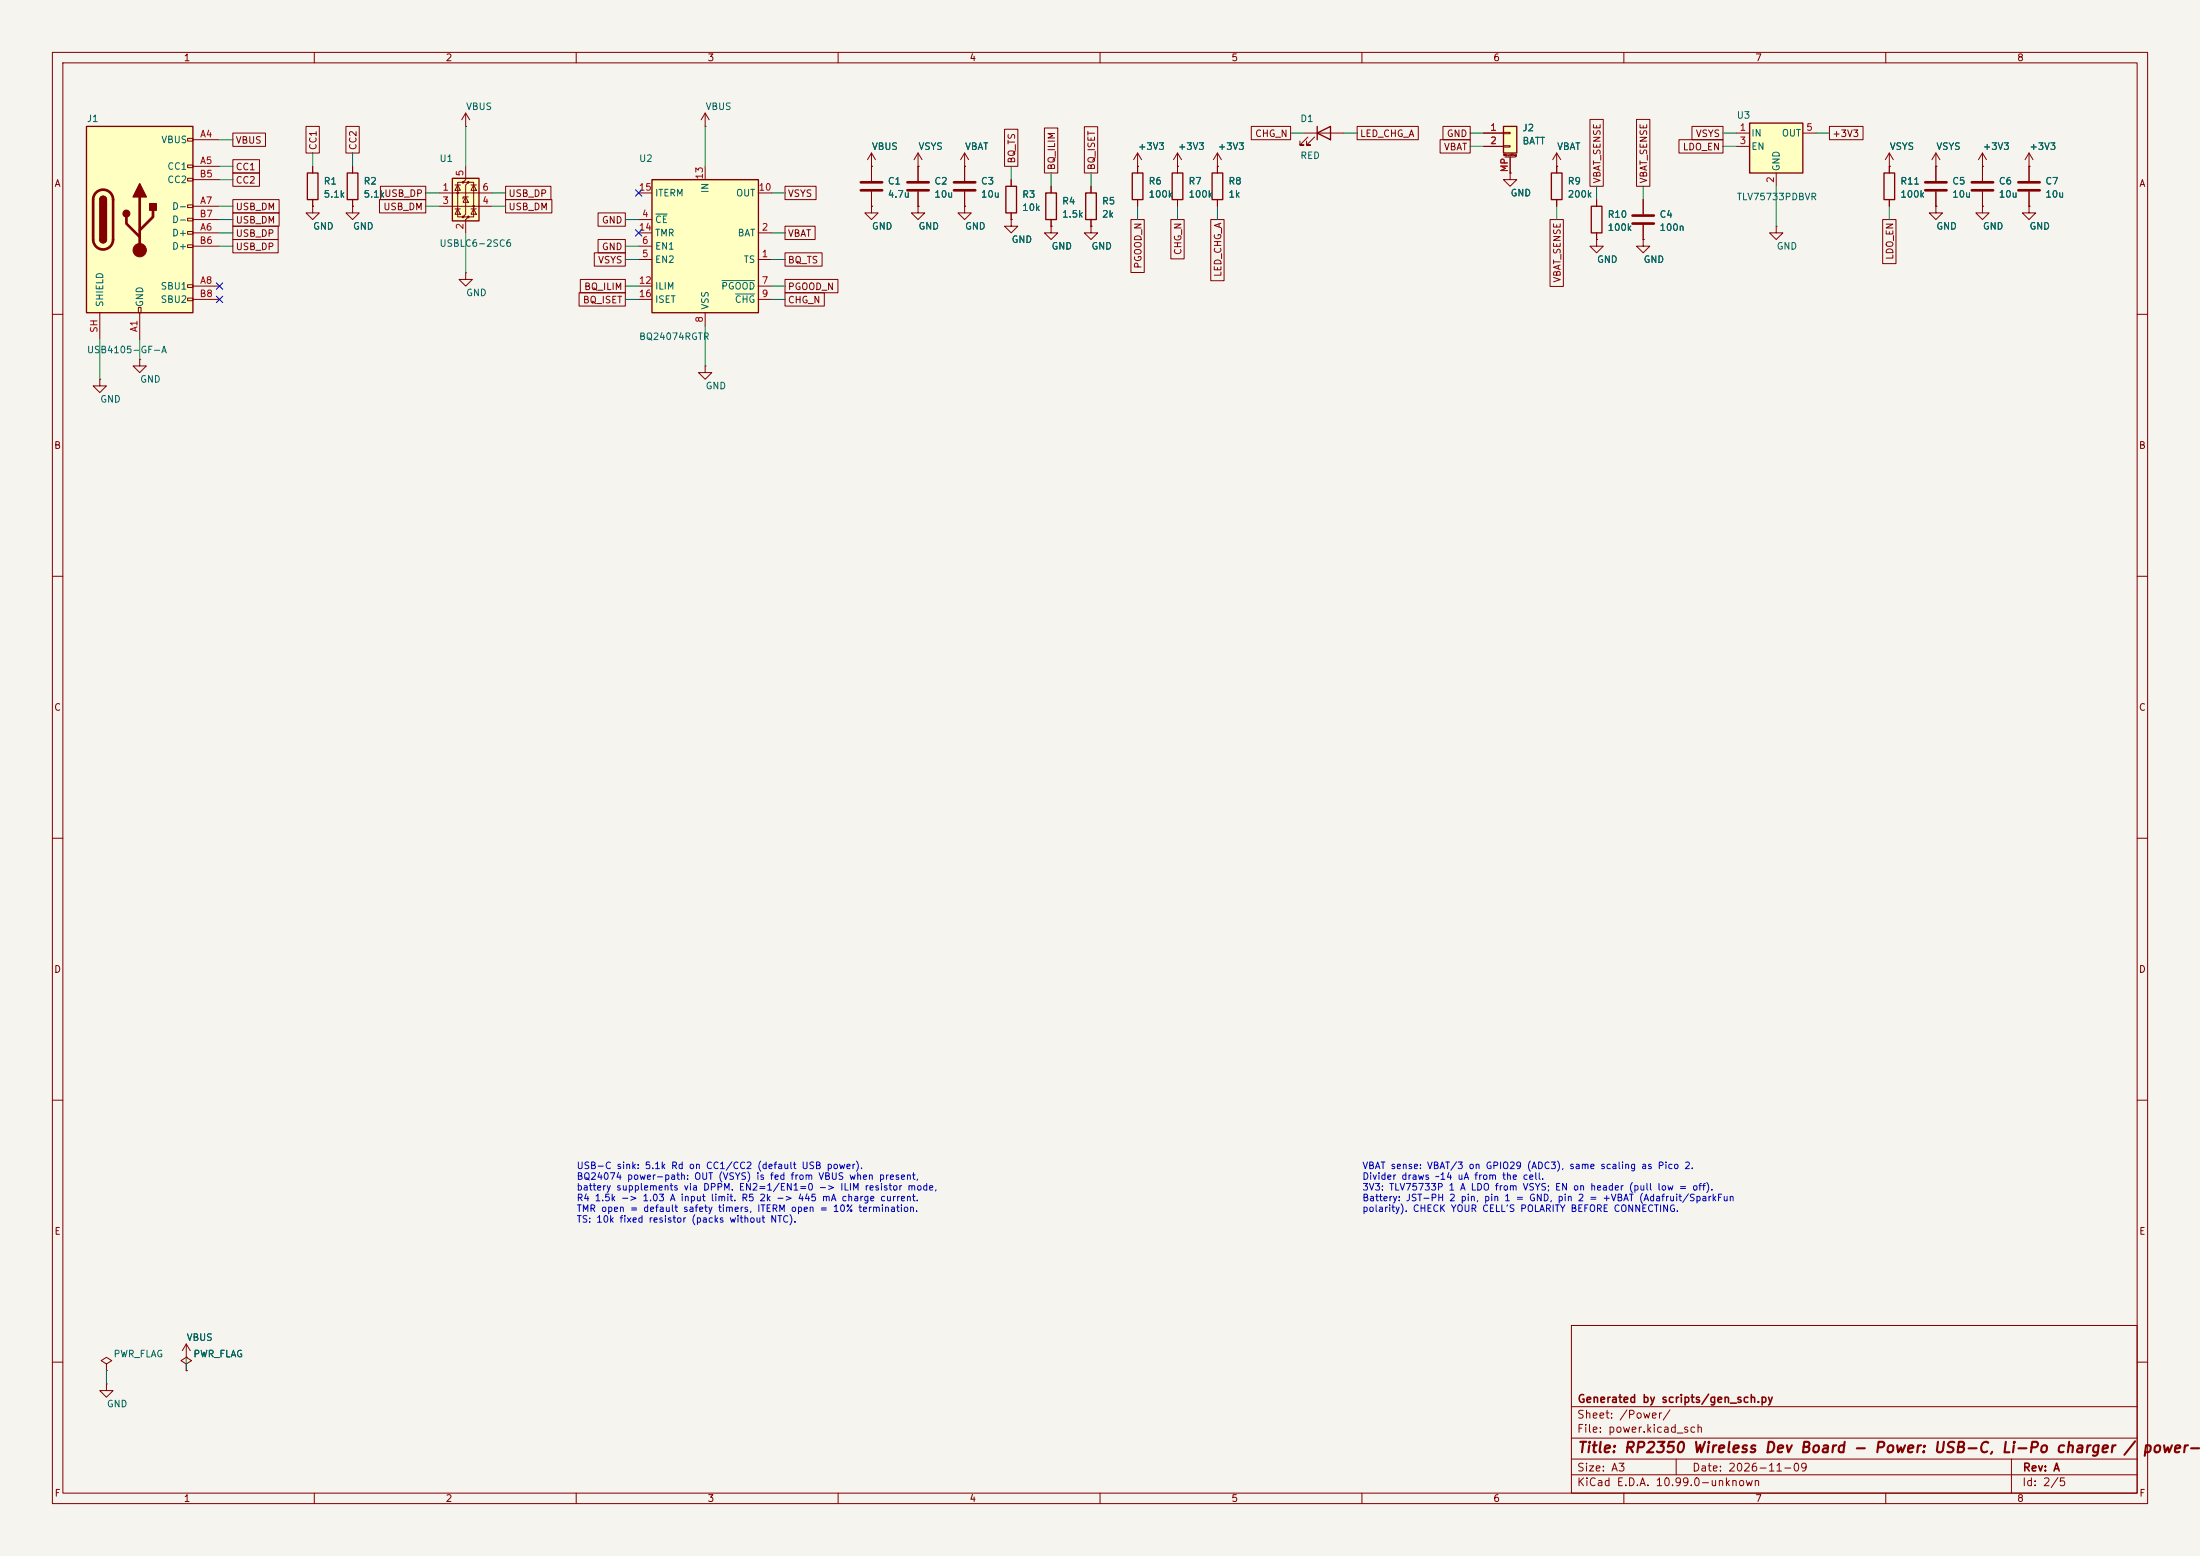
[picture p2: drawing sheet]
<svg xmlns="http://www.w3.org/2000/svg" width="420mm" height="297mm" viewBox="0 0 420 297" stroke-linecap="round" stroke-linejoin="round" font-family="sans-serif">
<path d="M0 0h420v297h-420z" fill="#f5f4ef" stroke="#f5f4ef" stroke-width=".19"/>
<g fill="none" stroke="#840000" stroke-width=".19">
<path d="M10 10h400v277h-400zM12 12h396v273h-396zM60 10v2M110 10v2M160 10v2M210 10v2M260 10v2M310 10v2M360 10v2M184.1 31.8h.1M184.1 39.4v1.2h1.3l-1.3 1.3-1.2-1.3h1.2M184.1 39.4h.1"/>
<path d="M184.1 29.2l-.7 1.3M184.1 29.2l.8 1.3M184.1 29.2v5.3M184.1 36.6v2.8M193 34.3v1.3M200.7 35.6v1.2M208.3 35.6v1.2M217.2 31.8h.1M217.2 29.2l-.8 1.3M217.2 29.2l.7 1.3M217.2 29.2v3.8M217.2 38.1v1.3"/>
<path d="M224.8 31.8v1.2M224.8 38.1v1.3M193 41.9v1.3h1.3l-1.3 1.3-1.2-1.3h1.2M193 41.9h.1M193 40.6v1.3M200.7 43.2v1.3h1.2l-1.2 1.2-1.3-1.2h1.3M200.7 43.2h.1M200.7 41.9v1.3M208.3 43.2v1.3h1.2l-1.2 1.2-1.3-1.2h1.3M208.3 43.2h.1M208.3 41.9v1.3M10 60h2"/>
<path d="M19 72.4v1.3h1.3l-1.3 1.2-1.2-1.2h1.2M19 72.4h.1M26.7 68.6v1.3h1.2l-1.2 1.2-1.3-1.2h1.3M26.7 68.6h.1M408 60h2M10 110h2M408 110h2M10 160h2M408 160h2M10 210h2M408 210h2M35.6 259.1h.1"/>
<path d="M35.6 256.5l-.8 1.3M35.6 256.5l.7 1.3M35.6 256.5v2.6M300 253h108v32h-108zM10 260h2M20.3 260.3l1-.6-1-.6-1 .6 1 .6v1.3M20.3 261.6h.1M20.3 264.2v1.2h1.3l-1.3 1.3-1.3-1.3h1.3M20.3 264.2h.1M35.6 260.3l1-.6-1-.6-1.1 .6 1.1 .6v1.3M35.6 261.6h.1M300 278.5h108"/>
<path d="M300 274.5h108M300 268.5h108M320 278.5v3M384 278.5v6.5M408 260h2M60 285v2M110 285v2M160 285v2M210 285v2M260 285v2M300 281.5h108M310 285v2"/>
<path d="M360 285v2"/>
</g>
<path d="M192 35.6h2.1v5h-2.1zM199.6 36.8h2.1v5.1h-2.1zM207.3 36.8h2v5.1h-2zM216.2 33h2v5.1h-2zM223.8 33h2v5.1h-2z" fill="none" stroke="#840000" stroke-width=".25"/>
<path d="M182.1 34.8h4.1M182.1 36.3h4.1" fill="none" stroke="#840000" stroke-width=".51"/>
<path d="M16.5 24.1h20.3v35.6h-20.3z" fill="#ffffc2"/>
<path d="M16.5 24.1h20.3v35.6h-20.3zM19 38.1a.64 .64 0 0 1 .7-.6 .64 .64 0 0 1 .6 .6M58.7 33h2v5.1h-2zM359.7 33h2v5.1h-2zM19 45.7a.64 .64 0 0 0 .7 .7 .64 .64 0 0 0 .6-.7" fill="none" stroke="#840000" stroke-width=".25"/>
<path d="M18.3 36.8a1.9 1.9 0 0 1 2.1-.5 1.9 1.9 0 0 1 1.2 1.8v7.6a1.91 1.91 0 0 1-1.9 1.9 1.91 1.91 0 0 1-1.9-1.9v-7.7l.2-.7zM26.7 37.6v10.2M367.5 34.8h4.1M367.5 36.3h4.1M24.1 41.4v1.3l2.6 2.5M29.2 40.1v1.3l-2.5 2.5" fill="none" stroke="#840000" stroke-width=".51"/>
<g fill="#840000" stroke="#840000" stroke-width=".25">
<path d="M19 38.1h1.3v7.6h-1.3z"/>
<path d="M19.2 37.7a.64 .64 0 0 1 .7-.2 .64 .64 0 0 1 .4 .6h-1.3z"/>
<path d="M19 45.7h1.3a.64 .64 0 0 1-.6 .7 .64 .64 0 0 1-.7-.7z"/>
<path d="M26.7 35.1l1.2 2.5h-2.5z"/>
<path d="M28.6 38.9h1.2v1.2h-1.2z"/>
<circle cx="24.1" cy="40.8" r=".63"/>
</g>
<g fill="none" stroke="#840000" stroke-width=".19">
<path d="M35.8 26.4h1v.5h-1zM35.8 31.5h1v.5h-1zM35.8 34h1v.5h-1zM35.8 39.1h1v.5h-1zM36.8 26.7h5.1M36.8 31.8h5.1M36.8 39.4h5.1M36.8 34.3h5.1M59.7 31.8v1.2M59.7 38.1v1.3M360.7 31.8h.1M360.7 29.2l-.8 1.3"/>
<path d="M360.7 29.2l.7 1.3M360.7 29.2v3.8M360.7 38.1v1.3M369.6 31.8h.1M369.6 29.2l-.8 1.3M369.6 29.2l.7 1.3M369.6 29.2v5.3M369.6 36.6v2.8M19 59.7v5.1M26.4 58.7h.5v1h-.5zM26.7 59.7v5.1M35.8 41.7h1v.5h-1z"/>
<path d="M35.8 44.2h1v.5h-1zM35.8 46.7h1v.5h-1zM35.8 54.4h1v.5h-1zM35.8 56.9h1v.5h-1zM36.8 44.5h5.1M36.8 54.6h5.1M36.8 47h5.1M36.8 41.9h5.1M36.8 57.2h5.1M304.8 45.7v1.3h1.3l-1.3 1.3-1.3-1.3h1.3M304.8 45.7h.1M339.1 43.2v1.3h1.3l-1.3 1.2-1.3-1.2h1.3"/>
<path d="M339.1 43.2h.1"/>
</g>
<circle cx="26.7" cy="47.8" r="1.27" fill="#840000" stroke="#840000" stroke-width=".19"/>
<path d="M334 23.5h10.2v9.5h-10.2z" fill="#ffffc2"/>
<path d="M296.2 33h2v5.1h-2zM303.8 39.4h2v5.1h-2zM334 23.5h10.2v9.5h-10.2z" fill="none" stroke="#840000" stroke-width=".25"/>
<g fill="none" stroke="#840000" stroke-width=".19">
<path d="M59.7 39.4v1.2h1.3l-1.3 1.3-1.3-1.3h1.3M59.7 39.4h.1M175.3 31.8h.1M175.3 29.2l-.8 1.3M175.3 29.2l.7 1.3M175.3 29.2v2.6M288.3 33v1.3h1.3l-1.3 1.3-1.3-1.3h1.3M288.3 33h.1M297.2 31.8h.1M297.2 29.2l-.8 1.3M297.2 29.2l.7 1.3M297.2 29.2v3.8"/>
<path d="M297.2 38.1v1.3M304.8 38.1v1.3M313.7 38.1v2.8M331.5 25.4h2.5M331.5 27.9h2.5M339.1 33v2.6M344.2 25.4h2.5M304.8 44.5v1.2M313.7 45.7v1.3h1.3l-1.3 1.3-1.3-1.3h1.3M313.7 45.7h.1M313.7 42.9v2.8"/>
</g>
<path d="M311.7 41.1h4M311.7 42.7h4" fill="none" stroke="#840000" stroke-width=".51"/>
<path d="M287 24.1h2.6v5.1h-2.6z" fill="#ffffc2"/>
<path d="M66.3 33h2v5.1h-2zM231.4 33h2v5.1h-2zM251.5 25.4l2.5-1.3v2.6zM251.5 24.1v2.6M287 24.1h2.6v5.1h-2.6z" fill="none" stroke="#840000" stroke-width=".25"/>
<g fill="none" stroke="#840000" stroke-width=".19">
<path d="M67.3 39.4v1.2h1.3l-1.3 1.3-1.3-1.3h1.3M67.3 39.4h.1M67.3 31.8v1.2M67.3 38.1v1.3M134.6 24.1h.1M134.6 21.6l-.7 1.3M134.6 21.6l.8 1.3M134.6 21.6v2.5M166.4 31.8h.1M166.4 39.4v1.2h1.2l-1.2 1.3-1.3-1.3h1.3M166.4 39.4h.1M166.4 29.2l-.8 1.3"/>
<path d="M166.4 29.2l.7 1.3M166.4 29.2v2.6M224.8 31.8h.1M224.8 29.2l-.8 1.3M224.8 29.2l.8 1.3M224.8 29.2v2.6M232.4 31.8h.1M232.4 29.2l-.8 1.3M232.4 29.2l.8 1.3M232.4 29.2v3.8M232.4 38.1v1.3M248.9 25.4h7.6"/>
<path d="M249.7 26.2l-1.5 1.5h.7h-.7v-.8M251 26.2l-1.6 1.5h.8h-.8v-.8M283.2 25.4h3.8M283.2 27.9h3.8M287 25.3h1.3v.2h-1.3zM287 27.8h1.3v.3h-1.3zM287.3 30h2M288.3 30v3M369.6 39.4v1.2h1.2l-1.2 1.3-1.3-1.3h1.3M369.6 39.4h.1M378.5 39.4v1.2h1.2l-1.2 1.3-1.3-1.3h1.3M378.5 39.4h.1"/>
<path d="M378.5 31.8h.1M378.5 29.2v5.3M378.5 36.6v2.8M378.5 29.2l-.8 1.3M378.5 29.2l.7 1.3M387.3 39.4v1.2h1.3l-1.3 1.3-1.2-1.3h1.2M387.3 39.4h.1M387.3 31.8h.1M387.3 29.2v5.3M387.3 36.6v2.8M387.3 29.2l-.7 1.3M387.3 29.2l.8 1.3"/>
</g>
<path d="M376.4 34.8h4.1M376.4 36.3h4.1M385.3 34.8h4.1M385.3 36.3h4.1" fill="none" stroke="#840000" stroke-width=".51"/>
<path d="M86.4 34h5v8.2h-5z" fill="#ffffc2"/>
<path d="M86.4 34h5v8.2h-5z" fill="none" stroke="#840000" stroke-width=".25"/>
<path d="M86.4 36.8h5M86.4 39.4h5M86.9 39.9h1M87.4 35.3l.5 1h-1z" fill="none" stroke="#840000" stroke-width=".19"/>
<circle cx="87.4" cy="36.8" r=".25" fill="#840000"/>
<path d="M86.9 35.3h1M87.4 39.9l.5 1h-1z" fill="none" stroke="#840000" stroke-width=".19"/>
<circle cx="88.4" cy="34.8" r=".25" fill="#840000"/>
<path d="M88.4 34.8h-1v6.6h1M89.4 37.6h-1v.4" fill="none" stroke="#840000" stroke-width=".19"/>
<circle cx="88.4" cy="41.4" r=".25" fill="#840000"/>
<path d="M88.9 34.3l-.5 .5h1l-.5 .5v5.6l-.5 .5h1l-.5 .5" fill="none" stroke="#840000" stroke-width=".19"/>
<circle cx="89.4" cy="34.8" r=".25" fill="#840000"/>
<path d="M88.9 37.6l.5 1h-1zM89.4 34.8h1v6.6h-1" fill="none" stroke="#840000" stroke-width=".19"/>
<circle cx="89.4" cy="41.4" r=".25" fill="#840000"/>
<path d="M89.9 35.3h1M89.9 39.9h1" fill="none" stroke="#840000" stroke-width=".19"/>
<circle cx="90.4" cy="39.4" r=".25" fill="#840000"/>
<g fill="none" stroke="#840000" stroke-width=".19">
<path d="M83.8 36.8h2.6M83.8 39.4h2.6M88.9 24.1h.1M88.9 21.6v2.5M88.9 31.8v2.5M88.9 21.6l-.8 1.3M88.9 21.6l.8 1.3M90.4 35.3l.5 1h-1zM90.4 39.9l.5 1h-1zM91.4 36.8h2.6M91.4 39.4h2.6M88.9 52.1v1.2h1.3l-1.3 1.3-1.3-1.3h1.3"/>
<path d="M88.9 52.1h.1M88.9 41.9v2.6"/>
</g>
<path d="M124.5 34.3h20.3v25.4h-20.3z" fill="#ffffc2"/>
<path d="M124.5 34.3h20.3v25.4h-20.3z" fill="none" stroke="#840000" stroke-width=".25"/>
<g fill="none" stroke="#840000" stroke-width=".19">
<path d="M44.4 38.1h8.9v2.5h-8.9zM44.4 25.4h6.3v2.5h-6.3zM44.4 33h5.1v2.6h-5.1zM44.4 30.5h5.1v2.5h-5.1zM58.4 24.1h2.6v5.1h-2.6zM59.7 39.4h.1M59.7 31.8v1.2M59.7 38.1v1.3M66 24.1h2.6v5.1h-2.6zM67.3 39.4h.1M67.3 31.8v1.2M67.3 38.1v1.3"/>
<path d="M72.4 38.1h8.9v2.5h-8.9zM72.6 35.6h8.7v2.5h-8.7zM96.5 38.1h8.9v2.5h-8.9zM96.5 35.6h8.7v2.5h-8.7zM121.9 36.8h2.6M134.6 31.8v2.5M144.8 36.8h2.5M149.9 35.6h5.9v2.5h-5.9zM166.4 39.4h.1M166.4 31.8h.1M166.4 31.8v2.7M166.4 36.6v2.8"/>
<path d="M175.3 39.4v1.2h1.2l-1.2 1.3-1.3-1.3h1.3M175.3 39.4h.1M175.3 31.8h.1M175.3 31.8v2.7M175.3 36.6v2.8M184.1 39.4h.1M184.1 31.8h.1M184.1 31.8v2.7M184.1 36.6v2.8M191.8 24.7h2.5v7.1h-2.5zM193 34.3v1.3M199.4 24.4h2.5v8.6h-2.5z"/>
<path d="M200.7 35.6v1.2M207 24.2h2.6v8.8h-2.6zM208.3 35.6v1.2M217.2 31.8h.1M217.2 31.8v1.2M217.2 38.1v1.3M224.8 31.8h.1M224.8 31.8v1.2M224.8 38.1v1.3M232.4 31.8h.1M232.4 31.8v1.2M232.4 38.1v1.3"/>
<path d="M238.9 24.1h7.5v2.6h-7.5zM259.1 24.1h11.7v2.6h-11.7zM274.9 26.7h5.8v2.5h-5.8zM275.5 24.1h5.2v2.6h-5.2zM283.2 25.4h3.8M283.2 27.9h3.8M288.3 33h.1M288.3 30v3M297.2 31.8h.1M297.2 31.8v1.2M297.2 38.1v1.3M303.5 22.8h2.6v12.8h-2.6z"/>
<path d="M304.8 38.1v1.3M312.4 22.8h2.6v12.8h-2.6zM313.7 38.1v2.8M320.5 26.7h8.4v2.5h-8.4zM323 24.1h5.9v2.6h-5.9zM349.2 24.1h6.5v2.6h-6.5zM360.7 31.8h.1M360.7 31.8v1.2M360.7 38.1v1.3M369.6 31.8h.1M369.6 39.4h.1M369.6 31.8v2.7"/>
<path d="M369.6 36.6v2.8M378.5 39.4h.1M378.5 31.8h.1M378.5 31.8v2.7M378.5 36.6v2.8M387.3 39.4h.1M387.3 31.8h.1M387.3 31.8v2.7M387.3 36.6v2.8M44.4 43.2h8.7v2.5h-8.7zM44.4 45.7h8.7v2.6h-8.7zM44.4 40.6h8.9v2.6h-8.9z"/>
<path d="M110.5 55.9h8.9v2.5h-8.9zM110.8 53.3h8.6v2.6h-8.6zM113.4 48.3h6v2.5h-6zM114.2 45.7h5.2v2.6h-5.2zM114.2 40.6h5.2v2.6h-5.2zM121.9 49.5h2.6M121.9 44.5h2.6M121.9 41.9h2.6M121.9 47h2.6M121.9 54.6h2.6M121.9 57.2h2.6M134.6 59.7v2.5"/>
<path d="M144.8 49.5h2.5M144.8 44.5h2.5M144.8 54.6h2.5M144.8 57.2h2.5M149.9 55.9h7.5v2.5h-7.5zM149.9 53.3h10.1v2.6h-10.1zM149.9 48.3h7v2.5h-7zM149.9 43.2h5.7v2.5h-5.7zM193 41.9h.1M193 40.6v1.3M200.7 43.2h.1M200.7 41.9v1.3"/>
<path d="M208.3 43.2h.1M208.3 41.9v1.3M215.9 41.9h2.5v10.1h-2.5zM223.5 41.9h2.6v7.5h-2.6zM231.1 41.9h2.6v11.7h-2.6zM295.9 41.9h2.6v12.8h-2.6zM304.8 45.7h.1M304.8 44.5v1.2M313.7 45.7h.1M313.7 42.9v2.8M359.4 41.9h2.6v8.4h-2.6zM134.6 69.9v1.2h1.3l-1.3 1.3-1.3-1.3h1.3"/>
<path d="M134.6 69.9h.1M35.6 259.1h.1M35.6 261.6h.1"/>
</g>
<path d="M125.2 40.9h2.2M137.8 53.6h6.2M140.4 56.1h3.6" fill="none" stroke="#006464" stroke-width=".19"/>
<path d="M164.3 34.8h4.1M164.3 36.3h4.1M173.2 34.8h4.1M173.2 36.3h4.1" fill="none" stroke="#840000" stroke-width=".51"/>
<g fill="none" stroke="#009600" stroke-width=".19">
<path d="M41.9 39.4h2.5M41.9 34.3h2.5M41.9 31.8h2.5M41.9 26.7h2.5M59.7 29.2v2.6M67.3 29.2v2.6M81.3 39.4h2.5M81.3 36.8h2.5M88.9 24.1v7.7M94 39.4h2.5M94 36.8h2.5M134.6 24.1v7.7"/>
<path d="M147.3 36.8h2.6M193 31.8v2.5M200.7 33v2.6M208.3 33v2.6M217.2 39.4v2.5M224.8 39.4v2.5M232.4 39.4v2.5M246.4 25.4h2.5M256.5 25.4h2.6M280.7 25.4h2.5M280.7 27.9h2.5M297.2 39.4v2.5"/>
<path d="M304.8 35.6v2.5M313.7 35.6v2.5M328.9 25.4h2.6M328.9 27.9h2.6M339.1 35.6v7.6M346.7 25.4h2.5M360.7 39.4v2.5M41.9 41.9h2.5M41.9 44.5h2.5M41.9 47h2.5M88.9 44.5v7.6M119.4 41.9h2.5"/>
<path d="M119.4 47h2.5M119.4 57.2h2.5M119.4 54.6h2.5M119.4 49.5h2.5M147.3 44.5h2.6M147.3 57.2h2.6M147.3 54.6h2.6M147.3 49.5h2.6M19 64.8v7.6M26.7 64.8v3.8M134.6 62.2v7.7M35.6 259.1v2.5"/>
<path d="M20.3 261.6v2.6"/>
</g>
<path d="M121.3 36.2l1.2 1.2M122.5 36.2l-1.2 1.2M41.3 54l1.2 1.2M41.3 56.5l1.2 1.3M42.5 54l-1.2 1.2M42.5 56.5l-1.2 1.3M121.3 43.8l1.2 1.3M122.5 43.8l-1.2 1.3" fill="none" stroke="#000084" stroke-width=".19"/>
<g font-size="2" fill="#840000">
<text x="301" y="277.8">Title: RP2350 Wireless Dev Board - Power: USB-C, Li-Po charger /</text>
<text x="408.8" y="277.8">power-p</text>
</g>
<g font-size="1.5" fill="#840000">
<text x="301" y="268.1">Generated by scripts/gen_sch.py</text>
<text x="300.9" y="273.8">File: power.kicad_sch</text>
<text x="300.9" y="271.1">Sheet: /Power/</text>
<text x="300.9" y="281.2">Size: A3</text>
<text x="322.9" y="281.2">Date: 2026-11-09</text>
<text x="386" y="281.2">Rev: A</text>
<text x="300.9" y="284">KiCad E.D.A. 10.99.0-unknown</text>
<text x="385.9" y="284">Id: 2/5</text>
</g>
<g font-size="1.3" fill="#840000">
<text x="35" y="12">1</text>
<text x="85" y="12">2</text>
<text x="135" y="12">3</text>
<text x="185" y="12">4</text>
<text x="235" y="12">5</text>
<text x="285" y="12">6</text>
<text x="335" y="12">7</text>
<text x="385" y="12">8</text>
<text x="44.9" y="27.7">VBUS</text>
<text x="60.7" y="28.8" transform="rotate(-90 60.7 28.8)">CC1</text>
<text x="68.4" y="28.8" transform="rotate(-90 68.4 28.8)">CC2</text>
<text x="239.5" y="26.5">CHG_N</text>
<text x="259.5" y="26.5">LED_CHG_A</text>
<text x="275.6" y="29">VBAT</text>
<text x="276.1" y="26.5">GND</text>
<text x="321.2" y="29">LDO_EN</text>
<text x="323.6" y="26.5">VSYS</text>
<text x="349.7" y="26.5">+3V3</text>
<text x="10.3" y="36">A</text>
<text x="44.9" y="35.3">CC2</text>
<text x="44.9" y="32.8">CC1</text>
<text x="194.1" y="31.3" transform="rotate(-90 194.1 31.3)">BQ_TS</text>
<text x="201.7" y="32.6" transform="rotate(-90 201.7 32.6)">BQ_ILIM</text>
<text x="209.3" y="32.6" transform="rotate(-90 209.3 32.6)">BQ_ISET</text>
<text x="305.9" y="35.1" transform="rotate(-90 305.9 35.1)">VBAT_SENSE</text>
<text x="314.7" y="35.1" transform="rotate(-90 314.7 35.1)">VBAT_SENSE</text>
<text x="408.3" y="36">A</text>
<text x="44.9" y="40.4">USB_DM</text>
<text x="73.1" y="40.4">USB_DM</text>
<text x="97" y="40.4">USB_DM</text>
<text x="97" y="37.9">USB_DP</text>
<text x="150.3" y="37.9">VSYS</text>
<text x="44.9" y="45.5">USB_DP</text>
<text x="44.9" y="43">USB_DM</text>
<text x="114.8" y="43">GND</text>
<text x="150.3" y="45.5">VBAT</text>
<text x="44.9" y="48">USB_DP</text>
<text x="114.1" y="50.6">VSYS</text>
<text x="114.8" y="48">GND</text>
<text x="150.3" y="50.6">BQ_TS</text>
<text x="218.2" y="51.4" transform="rotate(-90 218.2 51.4)">PGOOD_N</text>
<text x="225.8" y="48.8" transform="rotate(-90 225.8 48.8)">CHG_N</text>
<text x="233.5" y="53" transform="rotate(-90 233.5 53)">LED_CHG_A</text>
<text x="361.7" y="49.7" transform="rotate(-90 361.7 49.7)">LDO_EN</text>
<text x="111.2" y="58.2">BQ_ISET</text>
<text x="111.4" y="55.7">BQ_ILIM</text>
<text x="150.3" y="58.2">CHG_N</text>
<text x="150.3" y="55.7">PGOOD_N</text>
<text x="298.2" y="54" transform="rotate(-90 298.2 54)">VBAT_SENSE</text>
<text x="10.2" y="86">B</text>
<text x="408.2" y="86">B</text>
<text x="10.2" y="136">C</text>
<text x="408.2" y="136">C</text>
<text x="10.2" y="186">D</text>
<text x="408.2" y="186">D</text>
<text x="10.3" y="236">E</text>
<text x="408.3" y="236">E</text>
<text x="10.3" y="286">F</text>
<text x="35" y="287">1</text>
<text x="85" y="287">2</text>
<text x="135" y="287">3</text>
<text x="185" y="287">4</text>
<text x="235" y="287">5</text>
<text x="285" y="287">6</text>
<text x="335" y="287">7</text>
<text x="385" y="287">8</text>
<text x="408.3" y="286">F</text>
</g>
<g font-size="1.3" fill="#006464">
<text x="16.5" y="23.6">J1</text>
<text x="88.9" y="21.3">VBUS</text>
<text x="134.6" y="21.3">VBUS</text>
<text x="248.1" y="23.6">D1</text>
<text x="331.5" y="23">U3</text>
<text x="30.7" y="27.6">VBUS</text>
<text x="166.4" y="28.9">VBUS</text>
<text x="175.2" y="28.9">VSYS</text>
<text x="184.1" y="28.9">VBAT</text>
<text x="217.2" y="28.9">+3V3</text>
<text x="224.8" y="28.9">+3V3</text>
<text x="232.4" y="28.9">+3V3</text>
<text x="290.5" y="25.4">J2</text>
<text x="290.5" y="27.9">BATT</text>
<text x="297.2" y="28.9">VBAT</text>
<text x="334.2" y="26.4">IN</text>
<text x="334.2" y="28.9">EN</text>
<text x="340.1" y="26.4">OUT</text>
<text x="360.7" y="28.9">VSYS</text>
<text x="369.6" y="28.9">VSYS</text>
<text x="378.4" y="28.9">+3V3</text>
<text x="387.3" y="28.9">+3V3</text>
<text x="31.8" y="32.7">CC1</text>
<text x="31.8" y="35.3">CC2</text>
<text x="61.7" y="35.5">R1</text>
<text x="69.3" y="35.5">R2</text>
<text x="83.8" y="31.2">U1</text>
<text x="121.9" y="31.2">U2</text>
<text x="169.4" y="35.5">C1</text>
<text x="178.3" y="35.5">C2</text>
<text x="187.2" y="35.5">C3</text>
<text x="219.2" y="35.5">R6</text>
<text x="226.8" y="35.5">R7</text>
<text x="234.4" y="35.5">R8</text>
<text x="248.1" y="30.6">RED</text>
<text x="299.2" y="35.5">R9</text>
<text x="340.1" y="32.8" transform="rotate(-90 340.1 32.8)">GND</text>
<text x="362.7" y="35.5">R11</text>
<text x="372.6" y="35.5">C5</text>
<text x="381.5" y="35.5">C6</text>
<text x="390.4" y="35.5">C7</text>
<text x="32.7" y="40.3">D-</text>
<text x="61.7" y="38">5.1k</text>
<text x="69.3" y="38">5.1kUSB_DP</text>
<text x="69.3" y="38">5.1k</text>
<text x="124.9" y="37.8">ITERM</text>
<text x="135.6" y="37" transform="rotate(-90 135.6 37)">IN</text>
<text x="140.4" y="37.8">OUT</text>
<text x="169.4" y="38">4.7u</text>
<text x="178.3" y="38">10u</text>
<text x="187.2" y="38">10u</text>
<text x="195" y="38.1">R3</text>
<text x="195" y="40.6">10k</text>
<text x="202.7" y="39.3">R4</text>
<text x="202.7" y="41.8">1.5k</text>
<text x="210.3" y="39.3">R5</text>
<text x="210.3" y="41.8">2k</text>
<text x="219.2" y="38">100k</text>
<text x="226.8" y="38">100k</text>
<text x="234.4" y="38">1k</text>
<text x="288.3" y="37.8">GND</text>
<text x="299.2" y="38">200k</text>
<text x="306.8" y="41.9">R10</text>
<text x="316.7" y="41.9">C4</text>
<text x="331.5" y="38.5">TLV75733PDBVR</text>
<text x="362.7" y="38">100k</text>
<text x="372.6" y="38">10u</text>
<text x="381.5" y="38">10u</text>
<text x="390.4" y="38">10u</text>
<text x="32.7" y="45.4">D+</text>
<text x="32.7" y="48">D+</text>
<text x="32.7" y="42.9">D-</text>
<text x="59.7" y="44.1">GND</text>
<text x="67.3" y="44.1">GND</text>
<text x="83.8" y="47.4">USBLC6-2SC6</text>
<text x="124.9" y="42.9">CE</text>
<text x="124.9" y="48">EN1</text>
<text x="124.9" y="45.4">TMR</text>
<text x="140.7" y="45.4">BAT</text>
<text x="166.4" y="44.1">GND</text>
<text x="175.2" y="44.1">GND</text>
<text x="184.1" y="44.1">GND</text>
<text x="193" y="46.7">GND</text>
<text x="200.6" y="47.9">GND</text>
<text x="208.3" y="47.9">GND</text>
<text x="306.8" y="44.4">100k</text>
<text x="316.7" y="44.4">100n</text>
<text x="339.1" y="47.9">GND</text>
<text x="369.6" y="44.1">GND</text>
<text x="378.4" y="44.1">GND</text>
<text x="387.3" y="44.1">GND</text>
<text x="124.9" y="50.5">EN2</text>
<text x="141.9" y="50.5">TS</text>
<text x="304.8" y="50.5">GND</text>
<text x="313.7" y="50.5">GND</text>
<text x="20" y="58.7" transform="rotate(-90 20 58.7)">SHIELD</text>
<text x="27.6" y="58.7" transform="rotate(-90 27.6 58.7)">GND</text>
<text x="30.6" y="55.6">SBU1</text>
<text x="30.6" y="58.1">SBU2</text>
<text x="88.9" y="56.8">GND</text>
<text x="124.9" y="55.6">ILIM</text>
<text x="124.9" y="58.1">ISET</text>
<text x="135.6" y="59.2" transform="rotate(-90 135.6 59.2)">VSS</text>
<text x="137.6" y="55.6">PGOOD</text>
<text x="140.2" y="58.1">CHG</text>
<text x="121.9" y="65.2">BQ24074RGTR</text>
<text x="16.5" y="67.7">USB4105-GF-A</text>
<text x="19" y="77.2">GND</text>
<text x="26.7" y="73.3">GND</text>
<text x="134.6" y="74.6">GND</text>
<text x="35.5" y="256.2">VBUS</text>
<text x="21.6" y="259.4">PWR_FLAG</text>
<text x="36.8" y="259.4">PWR_FLAG</text>
<text x="20.3" y="268.9">GND</text>
</g>
<g font-size="1.3" fill="#a90000">
<text x="38.1" y="26.5">A4</text>
<text x="284.4" y="25.3">1</text>
<text x="284.4" y="27.8">2</text>
<text x="332" y="25.3">1</text>
<text x="332" y="27.8">3</text>
<text x="344.7" y="25.3">5</text>
<text x="38" y="34.2">B5</text>
<text x="38.1" y="31.6">A5</text>
<text x="88.8" y="33.8" transform="rotate(-90 88.8 33.8)">5</text>
<text x="134.5" y="34.4" transform="rotate(-90 134.5 34.4)">13</text>
<text x="288.2" y="33" transform="rotate(-90 288.2 33)">MP</text>
<text x="339" y="35" transform="rotate(-90 339 35)">2</text>
<text x="38" y="41.8">B7</text>
<text x="38.1" y="39.2">A7</text>
<text x="84.4" y="36.7">1</text>
<text x="84.4" y="39.2">3</text>
<text x="92" y="39.2">4</text>
<text x="92" y="36.7">6</text>
<text x="121.9" y="36.7">15</text>
<text x="122.5" y="41.8">4</text>
<text x="144.7" y="36.7">10</text>
<text x="38" y="46.9">B6</text>
<text x="38.1" y="44.3">A6</text>
<text x="88.8" y="43.9" transform="rotate(-90 88.8 43.9)">2</text>
<text x="121.9" y="44.3">14</text>
<text x="122.5" y="46.9">6</text>
<text x="145.3" y="44.3">2</text>
<text x="122.5" y="49.4">5</text>
<text x="145.3" y="49.4">1</text>
<text x="38" y="57">B8</text>
<text x="38.1" y="54.5">A8</text>
<text x="121.9" y="54.5">12</text>
<text x="121.9" y="57">16</text>
<text x="145.3" y="54.5">7</text>
<text x="145.3" y="57">9</text>
<text x="18.9" y="63.6" transform="rotate(-90 18.9 63.6)">SH</text>
<text x="26.5" y="63.5" transform="rotate(-90 26.5 63.5)">A1</text>
<text x="134.5" y="61.7" transform="rotate(-90 134.5 61.7)">8</text>
</g>
<g font-size="1.3" fill="#0000c2">
<text x="110" y="223.5">USB-C sink: 5.1k Rd on CC1/CC2 (default USB power).</text>
<text x="110" y="225.5">BQ24074 power-path: OUT (VSYS) is fed from VBUS when present,</text>
<text x="110" y="227.5">battery supplements via DPPM. EN2=1/EN1=0 -&gt; ILIM resistor mode,</text>
<text x="260" y="223.5">VBAT sense: VBAT/3 on GPIO29 (ADC3), same scaling as Pico 2.</text>
<text x="260" y="225.5">Divider draws ~14 uA from the cell.</text>
<text x="260" y="227.5">3V3: TLV75733P 1 A LDO from VSYS; EN on header (pull low = off).</text>
<text x="110" y="229.6">R4 1.5k -&gt; 1.03 A input limit. R5 2k -&gt; 445 mA charge current.</text>
<text x="110" y="231.6">TMR open = default safety timers, ITERM open = 10% termination.</text>
<text x="110" y="233.7">TS: 10k fixed resistor (packs without NTC).</text>
<text x="260" y="229.6">Battery: JST-PH 2 pin, pin 1 = GND, pin 2 = +VBAT (Adafruit/SparkFun</text>
<text x="260" y="231.6">polarity). CHECK YOUR CELL'S POLARITY BEFORE CONNECTING.</text>
</g>
<text font-size=".4" fill="#840000" x="287" y="29.9">Mounting</text>
</svg>
